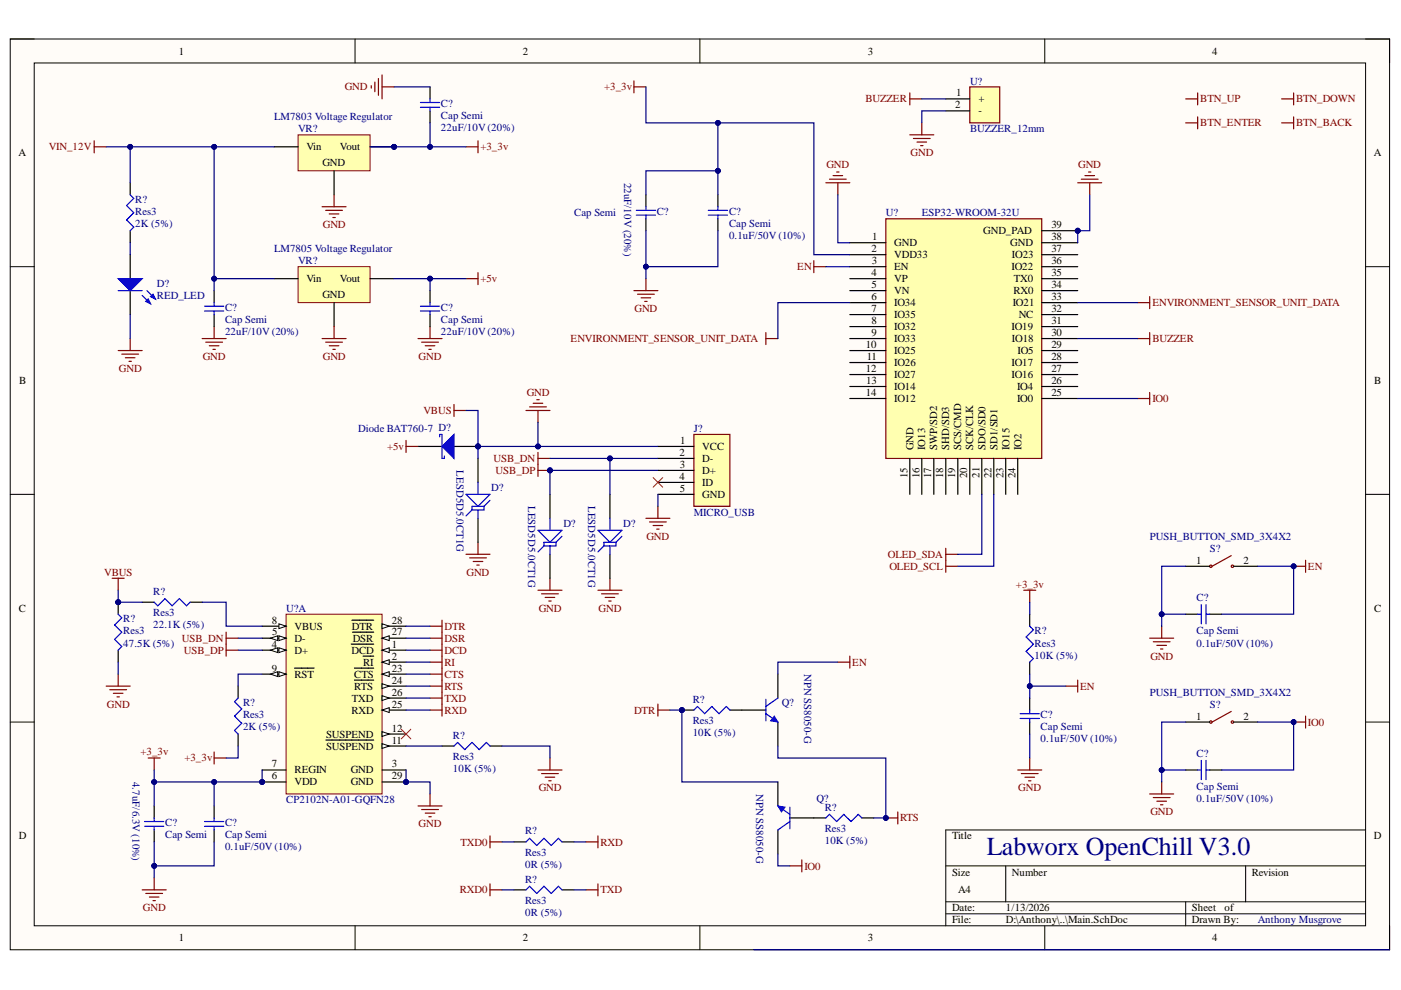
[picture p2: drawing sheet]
<svg xmlns="http://www.w3.org/2000/svg" width="297mm" height="210mm" viewBox="0 0 297 210" stroke-linecap="round" stroke-linejoin="round" font-family="sans-serif">
<path d="M2.2 8.3h292.4v193.1h-292.4z" fill-rule="evenodd" fill="#fffcf8"/>
<path d="M2.2 8.3h292.4v193.1h-292.4z" fill="none" stroke="#000" stroke-width=".21"/>
<path d="M7.3 13.4h282.2v182.9h-282.2z" fill-rule="evenodd" fill="#fffcf8"/>
<g fill="none" stroke="#000" stroke-width=".21">
<path d="M2.2 8.3h5.1M7.3 13.4h282.2v182.9h-282.2zM75.3 8.3v5M148.4 8.3v5M221.5 8.3v5.1M289.5 8.3h5.1v5.1M2.2 56.5h5.1M289.5 56.5h5.1M2.2 104.8h5.1M289.5 104.8h5.1M2.2 153.1h5.1M289.5 153.1h5.1"/>
<path d="M289.5 176h-89v20.3M75.3 196.3v5.1M148.4 196.3v5.1M200.5 183.6h89M200.5 191.2h89M200.5 193.8h89M213.2 183.6v7.6M221.5 196.3v5.1M251.4 191.2v5.1M264.1 183.6v7.6M294.6 196.3v5.1"/>
</g>
<path d="M187.8 46.4h33.1v50.8h-33.1z" fill-rule="evenodd" fill="#ffffb0"/>
<path d="M187.8 46.4h33.1v50.8h-33.1z" fill="none" stroke="#800000" stroke-width=".25"/>
<g fill="none" stroke="#000" stroke-width=".25">
<path d="M180.2 51.5h7.6M180.2 54h7.6M180.2 56.5h7.6M180.2 59.1h7.6M220.9 51.5h7.6M220.9 54h7.6M220.9 56.5h7.6M220.9 59.1h7.6M220.9 48.9h7.6M180.2 61.6h7.6M180.2 64.2h7.6M180.2 66.7h7.6"/>
<path d="M180.2 69.2h7.6M180.2 71.8h7.6M180.2 74.3h7.6M180.2 76.9h7.6M180.2 79.4h7.6M220.9 61.6h7.6M220.9 64.2h7.6M220.9 66.7h7.6M220.9 69.2h7.6M220.9 71.8h7.6M220.9 74.3h7.6M220.9 76.9h7.6"/>
<path d="M220.9 79.4h7.6M180.2 81.9h7.6M180.2 84.5h7.6M192.9 97.2v7.6M195.4 97.2v7.6M198 97.2v7.6M200.5 97.2v7.6M203.1 97.2v7.6M205.6 97.2v7.6M208.2 97.2v7.6M210.7 97.2v7.6M213.2 97.2v7.6"/>
<path d="M215.8 97.2v7.6M220.9 81.9h7.6M220.9 84.5h7.6"/>
</g>
<path d="M63.2 28.6h15.3v7.6h-15.3z" fill-rule="evenodd" fill="#ffffb0"/>
<path d="M63.2 28.6h15.3v7.6h-15.3z" fill="none" stroke="#800000" stroke-width=".21"/>
<path d="M58.1 31.1h5.1M70.8 36.2v5.1M78.5 31.1h5" fill="none" stroke="#000" stroke-width=".25"/>
<path d="M20 29.9v2.5M20 31.1h2.5M25.1 74.3h5M25.8 75.1h3.6M26.6 75.9h2M27.3 76.6h.6M27.6 71.8v2.5M42.9 71.8h5M43.6 72.5h3.6M44.4 73.3h2M45.1 74.1h.6M45.4 69.2v2.6" fill="none" stroke="#800000" stroke-width=".25"/>
<path d="M63.2 56.5h15.3v7.7h-15.3z" fill-rule="evenodd" fill="#ffffb0"/>
<path d="M63.2 56.5h15.3v7.7h-15.3z" fill="none" stroke="#800000" stroke-width=".21"/>
<path d="M58.1 59.1h5.1M78.5 59.1h5M70.8 64.2v5" fill="none" stroke="#000" stroke-width=".25"/>
<g fill="none" stroke="#800000" stroke-width=".25">
<path d="M78.7 18.2v.5M79.5 17.4v2M80.2 16.6v3.6M81 15.9v5.1M81 18.4h2.5M134.4 18.4h2.5M134.4 17.2v2.5M98.8 31.1h2.5M101.3 29.9v2.5M175.1 38.8h5.1M175.9 38h3.5M176.6 37.2h2.1"/>
<path d="M177.4 36.5h.5M177.6 38.8v2.5M228.5 38.8h5.1M229.3 38h3.5M230 37.2h2.1M230.8 36.5h.5M231 38.8v2.5M68.3 43.8h5.1M69 44.6h3.6M69.8 45.4h2M70.6 46.1h.5M70.8 41.3v2.5"/>
<path d="M98.8 59.1h2.5M101.3 57.8v2.6M136.9 59.1v2.5M172.5 55.3v2.5M172.6 56.5h2.5M68.3 71.8h5.1M69 72.5h3.6M69.8 73.3h2M70.6 74.1h.5M70.8 69.2v2.6M88.6 71.8h5.1M89.4 72.5h3.6"/>
<path d="M90.2 73.3h2M90.9 74.1h.5M91.2 69.2v2.6M134.4 61.6h5.1M135.2 62.4h3.5M135.9 63.1h2.1M136.7 63.9h.5M217.1 125.1h2.5M218.3 125.1v2.6M226 145.5h2.5M228.5 144.2v2.5M215.8 163.3h5.1"/>
<path d="M216.5 164h3.6M217.3 164.8h2M218.1 165.6h.5M218.3 160.7v2.6"/>
</g>
<path d="M60.7 130.2h20.3v38.1h-20.3z" fill-rule="evenodd" fill="#ffffb0"/>
<path d="M60.7 130.2h20.3v38.1h-20.3z" fill="none" stroke="#800000" stroke-width=".21"/>
<path d="M81 137.9h5.1" fill="none" stroke="#000" stroke-width=".25"/>
<path d="M81 137.9l1.5-.6v1.1z" fill="#f8fcff"/>
<path d="M81 137.9l1.5-.6v1.1z" fill="none" stroke="#000" stroke-width=".21"/>
<path d="M74.5 136.6h4.7M81 140.4h5.1" fill="none" stroke="#000" stroke-width=".25"/>
<path d="M81 140.4l1.5-.5v1z" fill="#f8fcff"/>
<path d="M81 140.4l1.5-.5v1z" fill="none" stroke="#000" stroke-width=".21"/>
<path d="M55.6 137.9h5.1M77 139.1h2.2M81 163.3h5.1" fill="none" stroke="#000" stroke-width=".25"/>
<path d="M59.1 137.3l1.6 .6-1.6 .5z" fill="#f8fcff"/>
<path d="M59.1 137.3l1.6 .6-1.6 .5z" fill="none" stroke="#000" stroke-width=".21"/>
<path d="M57.4 137.9l1.5-.6v1.1z" fill="#f8fcff"/>
<path d="M57.4 137.9l1.5-.6v1.1z" fill="none" stroke="#000" stroke-width=".21"/>
<path d="M55.6 135.3h5.1M55.6 132.8h5.1M55.6 165.8h5.1M55.6 163.3h5.1" fill="none" stroke="#000" stroke-width=".25"/>
<path d="M59.1 132.3l1.6 .5-1.6 .5z" fill="#f8fcff"/>
<path d="M59.1 132.3l1.6 .5-1.6 .5z" fill="none" stroke="#000" stroke-width=".21"/>
<path d="M55.6 142.9h5.1M62.4 141.7h4.2M81 158.2h5.1" fill="none" stroke="#000" stroke-width=".25"/>
<path d="M81 157.7l1.5 .5-1.5 .5z" fill="#f8fcff"/>
<path d="M81 157.7l1.5 .5-1.5 .5z" fill="none" stroke="#000" stroke-width=".21"/>
<path d="M69.1 156.9h10.1M81 155.6h5.1" fill="none" stroke="#000" stroke-width=".25"/>
<path d="M81 155.1l1.5 .5-1.5 .5z" fill="#f8fcff"/>
<path d="M81 155.1l1.5 .5-1.5 .5z" fill="none" stroke="#000" stroke-width=".21"/>
<path d="M81 142.9h5.1" fill="none" stroke="#000" stroke-width=".25"/>
<path d="M81 142.9l1.5-.5v1z" fill="#f8fcff"/>
<path d="M81 142.9l1.5-.5v1z" fill="none" stroke="#000" stroke-width=".21"/>
<path d="M75.1 141.7h4.1M81 145.5h5.1" fill="none" stroke="#000" stroke-width=".25"/>
<path d="M81 145l1.5 .5-1.5 .5z" fill="#f8fcff"/>
<path d="M81 145l1.5 .5-1.5 .5z" fill="none" stroke="#000" stroke-width=".21"/>
<path d="M75.1 144.2h4.1M81 150.6h5.1" fill="none" stroke="#000" stroke-width=".25"/>
<path d="M81 150.6l1.5-.6v1.1z" fill="#f8fcff"/>
<path d="M81 150.6l1.5-.6v1.1z" fill="none" stroke="#000" stroke-width=".21"/>
<path d="M81 148h5.1" fill="none" stroke="#000" stroke-width=".25"/>
<path d="M81 147.5l1.5 .5-1.5 .5z" fill="#f8fcff"/>
<path d="M81 147.5l1.5 .5-1.5 .5z" fill="none" stroke="#000" stroke-width=".21"/>
<path d="M81 135.3h5.1" fill="none" stroke="#000" stroke-width=".25"/>
<path d="M81 135.3l1.5-.5v1z" fill="#f8fcff"/>
<path d="M81 135.3l1.5-.5v1z" fill="none" stroke="#000" stroke-width=".21"/>
<path d="M74.7 134h4.5M81 132.8h5.1" fill="none" stroke="#000" stroke-width=".25"/>
<path d="M81 132.3l1.5 .5-1.5 .5z" fill="#f8fcff"/>
<path d="M81 132.3l1.5 .5-1.5 .5z" fill="none" stroke="#000" stroke-width=".21"/>
<path d="M74.6 131.5h4.6M81 165.8h5.1" fill="none" stroke="#000" stroke-width=".25"/>
<path d="M85.1 154.6l2 2.1M87.1 154.6l-2 2.1" fill="none" stroke="#f00" stroke-width=".21"/>
<g fill="none" stroke="#800000" stroke-width=".25">
<path d="M23.8 122.6h2.5M25.1 122.6v2.5M47.9 135.3h2.6M47.9 134v5.1M47.9 137.9h2.6M91.2 135.3h2.5M91.2 132.8h2.5M91.2 137.9h2.5M93.7 131.5v20.3M180.2 139.1v2.6M22.5 145.5h5.1M23.3 146.2h3.5"/>
<path d="M24 147h2.1M24.8 147.8h.5M25.1 142.9v2.6M45.4 159.4v2.6M91.2 142.9h2.5M91.2 145.5h2.5M91.2 150.6h2.5M91.2 148h2.5M91.2 140.4h2.5M139.5 150.6h2.5M139.5 149.3v2.5M177.6 140.4h2.6"/>
<path d="M31.4 160.7h2.6M32.7 160.7v2.6M45.4 160.7h2.5M88.6 170.9h5.1M89.4 171.6h3.6M90.2 172.4h2M90.9 173.2h.5M91.2 168.3v2.6M103.9 178.5h2.5M103.9 177.2v2.6M114.1 163.3h5M114.8 164h3.6"/>
<path d="M115.6 164.8h2M116.4 165.5h.5M116.6 160.7v2.6M124.2 178.5h2.6M126.8 177.2v2.6M187.8 173.4h2.6M190.4 172.2v2.5M30.1 188.7h5.1M30.9 189.4h3.6M31.7 190.2h2M32.4 191h.5M32.7 186.1v2.6"/>
<path d="M103.9 188.7h2.5M103.9 187.4v2.5M124.2 188.7h2.6M126.8 187.4v2.5"/>
</g>
<circle cx="187.8" cy="173.4" r=".51" fill="#000080"/>
<circle cx="187.8" cy="173.4" r=".51" fill="none" stroke="#000080" stroke-width=".21"/>
<g fill="none" stroke="#800000" stroke-width=".25">
<path d="M241.2 84.5h2.6M243.8 83.2v2.6M243.8 135.3h5M244.5 136.1h3.6M245.3 136.8h2M246 137.6h.6M246.3 132.8v2.5M274.3 153.1h2.5M276.8 151.8v2.6M243.8 168.3h5M244.5 169.1h3.6M245.3 169.9h2"/>
<path d="M246 170.6h.6M246.3 165.8v2.5M167.5 183.6h2.5M170 182.3v2.6"/>
</g>
<circle cx="274.3" cy="153.1" r=".51" fill="#000080"/>
<circle cx="274.3" cy="153.1" r=".51" fill="none" stroke="#000080" stroke-width=".21"/>
<path d="M276.8 118.8v2.5M274.3 120.1h2.5" fill="none" stroke="#800000" stroke-width=".25"/>
<circle cx="274.3" cy="120.1" r=".51" fill="#000080"/>
<circle cx="274.3" cy="120.1" r=".51" fill="none" stroke="#000080" stroke-width=".21"/>
<g fill="none" stroke="#000" stroke-width=".25">
<path d="M27.6 38.8v2.5M27.6 48.9v2.6M25.1 137.9v2.5M30.1 127.7h2.6M40.3 127.7h2.6M50.5 145.5v2.5M50.5 155.6v2.6M93.7 158.2h2.6M103.9 158.2h2.5M109 178.5h2.5M119.1 178.5h2.6M109 188.7h2.5"/>
<path d="M119.1 188.7h2.6"/>
</g>
<path d="M27.6 41.3l.8 .8-1.6 1.5 1.6 1.5-1.6 1.5 1.6 1.6-.8 .7M25.8 131l-1.5 1.5 1.5 1.5-1.5 1.6 1.5 1.5-.7 .8M32.7 127.7l.7 .7 1.6-1.5 1.5 1.5 1.5-1.5 1.6 1.5 .7-.7M50.5 148l-.8 .8 1.6 1.5-1.6 1.5 1.6 1.5-1.6 1.6 .8 .7M96.3 158.2l.7-.8 1.5 1.5 1.6-1.5 1.5 1.5 1.5-1.5 .8 .8M111.5 178.5l.8-.8 1.5 1.6 1.5-1.6 1.6 1.6 1.5-1.6 .7 .8M111.5 188.7l.8-.8 1.5 1.5 1.5-1.5 1.6 1.5 1.5-1.5 .7 .8" fill="none" stroke="#00f" stroke-width=".25"/>
<circle cx="144.6" cy="150.6" r=".51" fill="#000080"/>
<circle cx="144.6" cy="150.6" r=".51" fill="none" stroke="#000080" stroke-width=".21"/>
<path d="M144.6 150.6h2.5" fill="none" stroke="#000" stroke-width=".25"/>
<circle cx="144.6" cy="150.6" r=".51" fill="#000080"/>
<circle cx="144.6" cy="150.6" r=".51" fill="none" stroke="#000080" stroke-width=".21"/>
<g fill="none" stroke="#000" stroke-width=".25">
<path d="M91.2 18.4v2.6M91.2 23.5v2.5M27.6 54v5.1M136.9 41.3v2.5M136.9 46.4v2.5M152.2 41.3v2.5M152.2 46.4v2.5M27.6 61.6v5.1M45.4 61.6v2.6M45.4 66.7v2.5M91.2 61.6v2.6M91.2 66.7v2.5"/>
<path d="M218.3 130.2v2.6M251.4 130.2h2.5M256.5 130.2h2.5M154.7 150.6h2.6M218.3 140.4v2.5M218.3 148v2.6M218.3 153.1v2.5M32.7 170.9v2.5M32.7 176v2.5M45.4 170.9v2.5M45.4 176v2.5M172.6 173.4h2.5"/>
<path d="M182.7 173.4h2.6M251.4 163.3h2.5M256.5 163.3h2.5"/>
</g>
<g fill="none" stroke="#00f" stroke-width=".25">
<path d="M89.1 21.7h4.1M89.1 22.7h4.1M91.2 21v.7M91.2 22.7v.8M134.9 44.6h4.1M134.9 45.6h4.1M136.9 43.8v.8M136.9 45.6v.8M150.2 44.6h4M150.2 45.6h4M152.2 43.8v.8M152.2 45.6v.8"/>
<path d="M43.4 64.9h4M43.4 65.9h4M45.4 64.2v.7M45.4 65.9v.8M89.1 64.9h4.1M89.1 65.9h4.1M91.2 64.2v.7M91.2 65.9v.8M218.3 132.8l.8 .7-1.5 1.6 1.5 1.5-1.5 1.5 1.5 1.5-.8 .8M253.9 130.2h.8M254.7 128.2v4.1M255.7 128.2v4.1"/>
<path d="M255.7 130.2h.8M147.1 150.6l.8-.8 1.5 1.5 1.5-1.5 1.6 1.5 1.5-1.5 .7 .8M216.3 151.3h4.1M216.3 152.3h4.1M218.3 150.6v.7M218.3 152.3v.8M30.7 174.2h4M30.7 175.2h4M32.7 173.4v.8M32.7 175.2v.8M43.4 174.2h4M43.4 175.2h4"/>
<path d="M45.4 173.4v.8M45.4 175.2v.8M175.1 173.4l.8-.7 1.5 1.5 1.5-1.5 1.5 1.5 1.6-1.5 .7 .7M253.9 163.3h.8M254.7 161.2v4.1M255.7 161.2v4.1M255.7 163.3h.8"/>
</g>
<path d="M25.1 59.1h5l-2.5 2.5z" fill="#00f"/>
<path d="M25.1 59.1h5l-2.5 2.5zM30.1 62.6l1.8 1.8M31.2 61.6l1.7 1.8" fill="none" stroke="#00f" stroke-width=".25"/>
<path d="M30.9 63.9l.5-.5 .5 1z" fill="#00f"/>
<path d="M30.9 63.9l.5-.5 .5 1z" fill="none" stroke="#00f" stroke-width=".25"/>
<path d="M31.9 62.9l.5-.5 .5 1z" fill="#00f"/>
<path d="M25.1 61.6h5M31.9 62.9l.5-.5 .5 1zM164.9 170.9l2.6 1.8M167.5 174.2l-2.6 1.8M167.5 171.1v4.6" fill="none" stroke="#00f" stroke-width=".25"/>
<path d="M164.9 165.8v5.1M164.9 176v5.1M167.5 173.4h5.1" fill="none" stroke="#000" stroke-width=".25"/>
<path d="M164.9 170.9l1.5 .2-.7 1z" fill="#00f"/>
<path d="M164.9 170.9l1.5 .2-.7 1z" fill="none" stroke="#00f" stroke-width=".21"/>
<path d="M251.4 120.1h5.1M261.6 120.1h5M157.3 150.6h5.1M164.9 142.9v5.1M251.4 153.1h5.1M261.6 153.1h5" fill="none" stroke="#000" stroke-width=".25"/>
<path d="M162.4 148.3v4.5M164.9 148l-2.5 1.8" fill="none" stroke="#00f" stroke-width=".25"/>
<g fill="none" stroke="#800000" stroke-width=".25">
<path d="M192.9 19.7v2.5M253.9 19.7v2.5M274.3 19.7v2.5M192.9 21h2.5M251.4 21h2.5M251.4 26.1h2.5M253.9 24.8v2.5M271.7 21h2.6M271.7 26.1h2.6M274.3 24.8v2.5M241.2 71.8h2.6M243.8 70.5v2.6"/>
<path d="M200.5 116.3v5M200.5 117.5h2.6M261 117.8l-4 2.3M200.5 120.1h2.6M261 150.8l-4 2.3"/>
<circle cx="256.7" cy="120.1" r=".26"/>
<circle cx="261.3" cy="120.1" r=".26"/>
<circle cx="256.7" cy="153.1" r=".26"/>
<circle cx="261.3" cy="153.1" r=".26"/>
</g>
<path d="M205.6 18.4h6.4v7.7h-6.4z" fill-rule="evenodd" fill="#ffffb0"/>
<g fill="none" stroke="#800000" stroke-width=".25">
<path d="M205.6 18.4h6.4v7.7h-6.4zM192.9 28.6h5.1M193.7 29.4h3.5M194.4 30.1h2.1M195.2 30.9h.5M195.4 26.1v2.5M162.4 70.5v2.6M162.4 71.8h2.5M241.2 64.2h2.6M243.8 62.9v2.5M96.3 87h2.5M96.3 85.8v2.5"/>
<path d="M111.5 87h5.1M112.3 86.3h3.5M113 85.5h2.1M113.8 84.7h.5M114.1 87v2.6M136.9 109.9h5.1M137.7 110.7h3.6M138.5 111.4h2M139.2 112.2h.5M139.5 107.4v2.5"/>
</g>
<path d="M200.5 21h5.1M200.5 23.5h5.1" fill="none" stroke="#000" stroke-width=".25"/>
<circle cx="101.3" cy="94.7" r=".51" fill="#000080"/>
<circle cx="101.3" cy="94.7" r=".51" fill="none" stroke="#000080" stroke-width=".21"/>
<path d="M96.3 94.7h5" fill="none" stroke="#000" stroke-width=".25"/>
<circle cx="101.3" cy="94.7" r=".51" fill="#000080"/>
<circle cx="101.3" cy="94.7" r=".51" fill="none" stroke="#000080" stroke-width=".21"/>
<path d="M88.6 94.7h5.1" fill="none" stroke="#000" stroke-width=".25"/>
<path d="M93.7 94.7l2.6-2.6v5.1z" fill="#00f"/>
<path d="M93.2 92.6v-.5h.5v5.1h.5v-.5M93.7 94.7l2.6-2.6v5.1z" fill="none" stroke="#00f" stroke-width=".25"/>
<path d="M86.1 93.4v2.5M86.1 94.7h2.5M114.1 95.9v5.1M114.1 97.2h2.5M114.1 99.7h2.5" fill="none" stroke="#800000" stroke-width=".25"/>
<circle cx="116.6" cy="99.7" r=".51" fill="#000080"/>
<circle cx="116.6" cy="99.7" r=".51" fill="none" stroke="#000080" stroke-width=".21"/>
<path d="M147.1 92.1h7.6v15.3h-7.6z" fill-rule="evenodd" fill="#ffffb0"/>
<g fill="none" stroke="#800000" stroke-width=".25">
<path d="M147.1 92.1h7.6v15.3h-7.6zM98.8 117.5h5.1M99.6 118.3h3.5M100.3 119h2.1M101.1 119.8h.5M101.3 115v2.5M114.1 125.1h5M114.8 125.9h3.6M115.6 126.7h2M116.4 127.4h.5M116.6 122.6v2.5M126.8 125.1h5.1"/>
<path d="M127.5 125.9h3.6M128.3 126.7h2M129.1 127.4h.5M129.3 122.6v2.5"/>
</g>
<path d="M101.3 97.2v5.1M139.5 94.7h7.6M139.5 97.2h7.6M139.5 99.7h7.6M116.6 104.8v5.1M129.3 104.8v5.1M139.5 102.3h7.6M139.5 104.8h7.6" fill="none" stroke="#000" stroke-width=".25"/>
<g fill="none" stroke="#00f" stroke-width=".25">
<path d="M98.8 104.8h5.1l-2.6 2.6zM101.3 102.3v2.5M102.6 107.4h-2.5v.7M102.6 107.4v.7M103.9 106.1l-1.3 1.3M114.1 112.4h5l-2.5 2.6zM116.6 109.9v2.5M117.9 115h-2.6v.7M117.9 115v.7M119.1 113.7l-1.2 1.3M126.8 112.4h5.1l-2.6 2.6zM129.3 109.9v2.5"/>
<path d="M130.6 115h-2.6v.7M130.6 115v.7M131.9 113.7l-1.3 1.3"/>
</g>
<path d="M22.5 31.1h35.6M218.3 127.7v2.5" fill="none" stroke="#000080" stroke-width=".25"/>
<circle cx="27.6" cy="31.1" r=".51" fill="#000080"/>
<circle cx="27.6" cy="31.1" r=".51" fill="none" stroke="#000080" stroke-width=".21"/>
<circle cx="45.4" cy="31.1" r=".51" fill="#000080"/>
<circle cx="45.4" cy="31.1" r=".51" fill="none" stroke="#000080" stroke-width=".21"/>
<path d="M25.1 125.1v2.6h5M45.4 178.5v5.1h-12.7" fill="none" stroke="#000080" stroke-width=".25"/>
<circle cx="32.7" cy="183.6" r=".51" fill="#000080"/>
<circle cx="32.7" cy="183.6" r=".51" fill="none" stroke="#000080" stroke-width=".21"/>
<path d="M32.7 163.3v2.5h22.9v-2.5" fill="none" stroke="#000080" stroke-width=".25"/>
<circle cx="45.4" cy="165.8" r=".51" fill="#000080"/>
<circle cx="45.4" cy="165.8" r=".51" fill="none" stroke="#000080" stroke-width=".21"/>
<circle cx="32.7" cy="165.8" r=".51" fill="#000080"/>
<circle cx="32.7" cy="165.8" r=".51" fill="none" stroke="#000080" stroke-width=".21"/>
<path d="M45.4 59.1h12.7M42.9 127.7h5v5.1h7.7" fill="none" stroke="#000080" stroke-width=".25"/>
<circle cx="45.4" cy="59.1" r=".51" fill="#000080"/>
<circle cx="45.4" cy="59.1" r=".51" fill="none" stroke="#000080" stroke-width=".21"/>
<path d="M78.5 31.1h20.3M50.5 137.9h5.1M50.5 135.3h5.1M50.5 158.2v2.5h-2.6M55.6 142.9h-5.1v2.6" fill="none" stroke="#000080" stroke-width=".25"/>
<circle cx="91.2" cy="31.1" r=".51" fill="#000080"/>
<circle cx="91.2" cy="31.1" r=".51" fill="none" stroke="#000080" stroke-width=".21"/>
<path d="M83.5 59.1h15.3" fill="none" stroke="#000080" stroke-width=".25"/>
<circle cx="91.2" cy="59.1" r=".51" fill="#000080"/>
<circle cx="91.2" cy="59.1" r=".51" fill="none" stroke="#000080" stroke-width=".21"/>
<path d="M83.5 18.4h7.7M98.8 87h2.5v7.7h38.2M86.1 137.9h5.1M86.1 135.3h5.1M86.1 132.8h5.1M86.1 158.2h7.6M86.1 150.6h5.1M86.1 148h5.1M86.1 145.5h5.1M86.1 142.9h5.1M86.1 140.4h5.1M86.1 163.3v2.5h5.1v2.5" fill="none" stroke="#000080" stroke-width=".25"/>
<circle cx="114.1" cy="94.7" r=".51" fill="#000080"/>
<circle cx="114.1" cy="94.7" r=".51" fill="none" stroke="#000080" stroke-width=".21"/>
<circle cx="101.3" cy="94.7" r=".51" fill="#000080"/>
<circle cx="101.3" cy="94.7" r=".51" fill="none" stroke="#000080" stroke-width=".21"/>
<path d="M116.6 99.7h22.9M106.4 158.2h10.2v2.5M106.4 178.5h2.6M106.4 188.7h2.6" fill="none" stroke="#000080" stroke-width=".25"/>
<circle cx="116.6" cy="99.7" r=".51" fill="#000080"/>
<circle cx="116.6" cy="99.7" r=".51" fill="none" stroke="#000080" stroke-width=".21"/>
<path d="M116.6 97.2h22.9" fill="none" stroke="#000080" stroke-width=".25"/>
<circle cx="129.3" cy="97.2" r=".51" fill="#000080"/>
<circle cx="129.3" cy="97.2" r=".51" fill="none" stroke="#000080" stroke-width=".21"/>
<path d="M152.2 48.9v7.6h-15.3M121.7 178.5h2.5M121.7 188.7h2.5" fill="none" stroke="#000080" stroke-width=".25"/>
<circle cx="136.9" cy="56.5" r=".51" fill="#000080"/>
<circle cx="136.9" cy="56.5" r=".51" fill="none" stroke="#000080" stroke-width=".21"/>
<path d="M136.9 18.4v7.6h15.3v10.2h-15.3v5.1" fill="none" stroke="#000080" stroke-width=".25"/>
<circle cx="152.2" cy="26" r=".51" fill="#000080"/>
<circle cx="152.2" cy="26" r=".51" fill="none" stroke="#000080" stroke-width=".21"/>
<circle cx="152.2" cy="36.2" r=".51" fill="#000080"/>
<circle cx="152.2" cy="36.2" r=".51" fill="none" stroke="#000080" stroke-width=".21"/>
<path d="M142 150.6h2.6v15.2h20.3" fill="none" stroke="#000080" stroke-width=".25"/>
<circle cx="144.6" cy="150.6" r=".51" fill="#000080"/>
<circle cx="144.6" cy="150.6" r=".51" fill="none" stroke="#000080" stroke-width=".21"/>
<path d="M152.2 26.1h20.4v27.9h7.6" fill="none" stroke="#000080" stroke-width=".25"/>
<circle cx="152.2" cy="26" r=".51" fill="#000080"/>
<circle cx="152.2" cy="26" r=".51" fill="none" stroke="#000080" stroke-width=".21"/>
<path d="M164.9 158.2v2.5h22.9v12.7h-2.5M164.9 181.1v2.5h2.6M159.8 201.4h134.8" fill="none" stroke="#000080" stroke-width=".25"/>
<circle cx="187.8" cy="173.4" r=".51" fill="#000080"/>
<circle cx="187.8" cy="173.4" r=".51" fill="none" stroke="#000080" stroke-width=".21"/>
<path d="M195.4 21h5.1M200.5 23.5h-5.1v2.6M175.1 56.5h5.1M177.6 41.3v10.2h2.6M180.2 64.2h-15.3v7.6M208.2 104.8v12.7h-5.1M210.7 104.8v15.3h-7.6M177.6 140.4h-12.7v2.5M218.3 145.5h7.7" fill="none" stroke="#000080" stroke-width=".25"/>
<circle cx="218.3" cy="145.5" r=".51" fill="#000080"/>
<circle cx="218.3" cy="145.5" r=".51" fill="none" stroke="#000080" stroke-width=".21"/>
<path d="M231 41.3v7.6h-2.5v2.6M228.5 71.8h12.7M228.5 64.2h12.7M228.5 84.5h12.7M246.3 163.3h5.1" fill="none" stroke="#000080" stroke-width=".25"/>
<circle cx="246.3" cy="163.3" r=".51" fill="#000080"/>
<circle cx="246.3" cy="163.3" r=".51" fill="none" stroke="#000080" stroke-width=".21"/>
<path d="M251.4 153.1h-5.1v12.7" fill="none" stroke="#000080" stroke-width=".25"/>
<circle cx="246.3" cy="163.3" r=".51" fill="#000080"/>
<circle cx="246.3" cy="163.3" r=".51" fill="none" stroke="#000080" stroke-width=".21"/>
<path d="M246.3 130.2h5.1" fill="none" stroke="#000080" stroke-width=".25"/>
<circle cx="246.3" cy="130.2" r=".51" fill="#000080"/>
<circle cx="246.3" cy="130.2" r=".51" fill="none" stroke="#000080" stroke-width=".21"/>
<path d="M251.4 120.1h-5.1v12.7" fill="none" stroke="#000080" stroke-width=".25"/>
<circle cx="246.3" cy="130.2" r=".51" fill="#000080"/>
<circle cx="246.3" cy="130.2" r=".51" fill="none" stroke="#000080" stroke-width=".21"/>
<path d="M266.6 153.1h7.7v10.2h-15.3" fill="none" stroke="#000080" stroke-width=".25"/>
<circle cx="274.3" cy="153.1" r=".51" fill="#000080"/>
<circle cx="274.3" cy="153.1" r=".51" fill="none" stroke="#000080" stroke-width=".21"/>
<path d="M266.6 120.1h7.7v10.1h-15.3" fill="none" stroke="#000080" stroke-width=".25"/>
<circle cx="274.3" cy="120.1" r=".51" fill="#000080"/>
<circle cx="274.3" cy="120.1" r=".51" fill="none" stroke="#000080" stroke-width=".21"/>
<path d="M27.6 31.1v7.7M27.6 51.5v2.5M27.6 66.7v5.1M25.1 140.4v2.5" fill="none" stroke="#000080" stroke-width=".25"/>
<circle cx="27.6" cy="31.1" r=".51" fill="#000080"/>
<circle cx="27.6" cy="31.1" r=".51" fill="none" stroke="#000080" stroke-width=".21"/>
<path d="M32.7 178.5v7.6" fill="none" stroke="#000080" stroke-width=".25"/>
<circle cx="32.7" cy="183.6" r=".51" fill="#000080"/>
<circle cx="32.7" cy="183.6" r=".51" fill="none" stroke="#000080" stroke-width=".21"/>
<path d="M32.7 165.8v5.1" fill="none" stroke="#000080" stroke-width=".25"/>
<circle cx="32.7" cy="165.8" r=".51" fill="#000080"/>
<circle cx="32.7" cy="165.8" r=".51" fill="none" stroke="#000080" stroke-width=".21"/>
<path d="M45.4 165.8v5.1" fill="none" stroke="#000080" stroke-width=".25"/>
<circle cx="45.4" cy="165.8" r=".51" fill="#000080"/>
<circle cx="45.4" cy="165.8" r=".51" fill="none" stroke="#000080" stroke-width=".21"/>
<path d="M45.4 31.1v30.5" fill="none" stroke="#000080" stroke-width=".25"/>
<circle cx="45.4" cy="59.1" r=".51" fill="#000080"/>
<circle cx="45.4" cy="59.1" r=".51" fill="none" stroke="#000080" stroke-width=".21"/>
<circle cx="45.4" cy="31.1" r=".51" fill="#000080"/>
<circle cx="45.4" cy="31.1" r=".51" fill="none" stroke="#000080" stroke-width=".21"/>
<path d="M91.2 59.1v2.5" fill="none" stroke="#000080" stroke-width=".25"/>
<circle cx="91.2" cy="59.1" r=".51" fill="#000080"/>
<circle cx="91.2" cy="59.1" r=".51" fill="none" stroke="#000080" stroke-width=".21"/>
<path d="M91.2 26v5.1" fill="none" stroke="#000080" stroke-width=".25"/>
<circle cx="91.2" cy="31.1" r=".51" fill="#000080"/>
<circle cx="91.2" cy="31.1" r=".51" fill="none" stroke="#000080" stroke-width=".21"/>
<path d="M101.3 94.7v2.5" fill="none" stroke="#000080" stroke-width=".25"/>
<circle cx="101.3" cy="94.7" r=".51" fill="#000080"/>
<circle cx="101.3" cy="94.7" r=".51" fill="none" stroke="#000080" stroke-width=".21"/>
<path d="M114.1 89.6v5.1" fill="none" stroke="#000080" stroke-width=".25"/>
<circle cx="114.1" cy="94.7" r=".51" fill="#000080"/>
<circle cx="114.1" cy="94.7" r=".51" fill="none" stroke="#000080" stroke-width=".21"/>
<path d="M116.6 99.7v5.1" fill="none" stroke="#000080" stroke-width=".25"/>
<circle cx="116.6" cy="99.7" r=".51" fill="#000080"/>
<circle cx="116.6" cy="99.7" r=".51" fill="none" stroke="#000080" stroke-width=".21"/>
<path d="M129.3 97.2v7.6" fill="none" stroke="#000080" stroke-width=".25"/>
<circle cx="129.3" cy="97.2" r=".51" fill="#000080"/>
<circle cx="129.3" cy="97.2" r=".51" fill="none" stroke="#000080" stroke-width=".21"/>
<path d="M136.9 48.9v10.2" fill="none" stroke="#000080" stroke-width=".25"/>
<circle cx="136.9" cy="56.5" r=".51" fill="#000080"/>
<circle cx="136.9" cy="56.5" r=".51" fill="none" stroke="#000080" stroke-width=".21"/>
<path d="M152.2 36.2v5.1M139.5 104.8v2.6" fill="none" stroke="#000080" stroke-width=".25"/>
<circle cx="152.2" cy="36.2" r=".51" fill="#000080"/>
<circle cx="152.2" cy="36.2" r=".51" fill="none" stroke="#000080" stroke-width=".21"/>
<path d="M218.3 142.9v5.1M218.3 155.6v5.1" fill="none" stroke="#000080" stroke-width=".25"/>
<circle cx="218.3" cy="145.5" r=".51" fill="#000080"/>
<circle cx="218.3" cy="145.5" r=".51" fill="none" stroke="#000080" stroke-width=".21"/>
<path d="M138.5 101.3l2 2M140.5 101.3l-2 2" fill="none" stroke="#f00" stroke-width=".21"/>
<g font-size="6" fill="#00f">
<text x="100.5" y="113.5">PID?02</text>
<text x="116.1" y="121.3">PID?02</text>
<text x="128.8" y="121.3">PID?02</text>
<text x="164.4" y="156.9">PIQ?03</text>
</g>
<text font-size="5.5" fill="#000080" x="209.2" y="181.3">Labworx OpenChill V3.0</text>
<text font-size="3.5" fill="#000080" x="24.3" y="129.8">PIR?01</text>
<g font-size="2.3">
<text x="37.9" y="11.6">1</text>
<text x="110.8" y="11.6">2</text>
<text x="184" y="11.6">3</text>
<text x="257" y="11.6">4</text>
<text x="202.5" y="23">2</text>
<text x="202.7" y="20.5">1</text>
<text x="207.4" y="21.7">+</text>
<text x="207.4" y="24.3">-</text>
<text x="3.9" y="33.1">A</text>
<text x="65" y="31.9">Vin</text>
<text x="68.4" y="35.2">GND</text>
<text x="72.1" y="31.9">Vout</text>
<text x="291.3" y="33.1">A</text>
<text x="184.8" y="53.5">2</text>
<text x="184.9" y="51">1</text>
<text x="189.6" y="52.2">GND</text>
<text x="208.5" y="49.7">GND_PAD</text>
<text x="214.2" y="52.2">GND</text>
<text x="222.9" y="53.5">37</text>
<text x="222.9" y="51">38</text>
<text x="222.9" y="48.3">39</text>
<text x="65" y="59.8">Vin</text>
<text x="72.1" y="59.8">Vout</text>
<text x="184.8" y="58.6">4</text>
<text x="184.9" y="56">3</text>
<text x="189.6" y="54.8">VDD33</text>
<text x="189.6" y="57.3">EN</text>
<text x="189.6" y="59.8">VP</text>
<text x="214.5" y="57.3">IO22</text>
<text x="214.5" y="54.8">IO23</text>
<text x="215" y="59.8">TX0</text>
<text x="222.9" y="58.6">35</text>
<text x="222.9" y="56">36</text>
<text x="68.4" y="63.1">GND</text>
<text x="184.8" y="61.1">5</text>
<text x="184.8" y="63.6">6</text>
<text x="189.6" y="62.4">VN</text>
<text x="189.6" y="64.9">IO34</text>
<text x="214.7" y="64.9">IO21</text>
<text x="214.9" y="62.4">RX0</text>
<text x="222.9" y="63.6">33</text>
<text x="222.9" y="61.1">34</text>
<text x="184.8" y="66.2">7</text>
<text x="184.8" y="68.7">8</text>
<text x="184.8" y="71.3">9</text>
<text x="189.6" y="67.5">IO35</text>
<text x="189.6" y="70">IO32</text>
<text x="214.5" y="70">IO19</text>
<text x="216" y="67.5">NC</text>
<text x="222.9" y="71.3">30</text>
<text x="222.9" y="68.7">31</text>
<text x="222.9" y="66.2">32</text>
<text x="183.6" y="73.8">10</text>
<text x="183.8" y="76.3">11</text>
<text x="189.6" y="72.5">IO33</text>
<text x="189.6" y="75.1">IO25</text>
<text x="189.6" y="77.6">IO26</text>
<text x="214.5" y="77.6">IO17</text>
<text x="214.5" y="72.5">IO18</text>
<text x="215.7" y="75.1">IO5</text>
<text x="222.9" y="76.3">28</text>
<text x="222.9" y="73.8">29</text>
<text x="4.1" y="81.4">B</text>
<text x="183.6" y="78.9">12</text>
<text x="183.6" y="83.9">14</text>
<text x="183.7" y="81.4">13</text>
<text x="189.6" y="80.1">IO27</text>
<text x="189.6" y="82.7">IO14</text>
<text x="214.5" y="80.1">IO16</text>
<text x="215.6" y="82.7">IO4</text>
<text x="222.9" y="83.9">25</text>
<text x="222.9" y="81.4">26</text>
<text x="222.9" y="78.9">27</text>
<text x="291.4" y="81.4">B</text>
<text x="189.6" y="85.2">IO12</text>
<text x="215.6" y="85.2">IO0</text>
<text x="144.2" y="94.2">1</text>
<text x="148.9" y="95.4">VCC</text>
<text x="193.6" y="95.4" transform="rotate(-90 193.6 95.4)">GND</text>
<text x="196.2" y="95.4" transform="rotate(-90 196.2 95.4)">IO13</text>
<text x="198.7" y="95.4" transform="rotate(-90 198.7 95.4)">SWP/SD2</text>
<text x="201.3" y="95.4" transform="rotate(-90 201.3 95.4)">SHD/SD3</text>
<text x="203.8" y="95.4" transform="rotate(-90 203.8 95.4)">SCS/CMD</text>
<text x="206.3" y="95.4" transform="rotate(-90 206.3 95.4)">SCK/CLK</text>
<text x="209" y="95.4" transform="rotate(-90 209 95.4)">SDO/SD0</text>
<text x="211.5" y="95.4" transform="rotate(-90 211.5 95.4)">SD1/SD1</text>
<text x="214" y="95.4" transform="rotate(-90 214 95.4)">IO15</text>
<text x="216.6" y="95.4" transform="rotate(-90 216.6 95.4)">IO2</text>
<text x="144.1" y="96.7">2</text>
<text x="144.1" y="101.8">4</text>
<text x="144.2" y="99.2">3</text>
<text x="148.9" y="98">D-</text>
<text x="148.9" y="100.5">D+</text>
<text x="192.4" y="101.3" transform="rotate(-90 192.4 101.3)">15</text>
<text x="194.9" y="101.4" transform="rotate(-90 194.9 101.4)">16</text>
<text x="197.5" y="101.4" transform="rotate(-90 197.5 101.4)">17</text>
<text x="200" y="101.3" transform="rotate(-90 200 101.3)">18</text>
<text x="202.5" y="101.4" transform="rotate(-90 202.5 101.4)">19</text>
<text x="205.1" y="101.4" transform="rotate(-90 205.1 101.4)">20</text>
<text x="207.7" y="101.3" transform="rotate(-90 207.7 101.3)">21</text>
<text x="210.2" y="101.4" transform="rotate(-90 210.2 101.4)">22</text>
<text x="212.8" y="101.3" transform="rotate(-90 212.8 101.3)">23</text>
<text x="215.3" y="101.4" transform="rotate(-90 215.3 101.4)">24</text>
<text x="144.2" y="104.3">5</text>
<text x="148.9" y="103">ID</text>
<text x="148.9" y="105.6">GND</text>
<text x="253.6" y="119.5">1</text>
<text x="263.6" y="119.5">2</text>
<text x="4" y="129.7">C</text>
<text x="291.4" y="129.7">C</text>
<text x="57.6" y="137.4">4</text>
<text x="57.6" y="132.2">8</text>
<text x="57.7" y="134.7">5</text>
<text x="62.4" y="136.1">D-</text>
<text x="62.4" y="133.5">VBUS</text>
<text x="74.6" y="133.5">DTR</text>
<text x="74.8" y="136.1">DSR</text>
<text x="83.1" y="137.4">1</text>
<text x="83.1" y="134.7">27</text>
<text x="83.1" y="132.2">28</text>
<text x="57.6" y="142.4">9</text>
<text x="62.4" y="138.6">D+</text>
<text x="62.4" y="143.7">RST</text>
<text x="74.5" y="138.6">DCD</text>
<text x="75.1" y="143.7">CTS</text>
<text x="77" y="141.2">RI</text>
<text x="83.1" y="139.9">2</text>
<text x="83.1" y="142.4">23</text>
<text x="74.6" y="148.8">TXD</text>
<text x="75.1" y="146.2">RTS</text>
<text x="83.1" y="145">24</text>
<text x="83.1" y="147.5">26</text>
<text x="74.5" y="151.3">RXD</text>
<text x="83.1" y="155.1">12</text>
<text x="83.1" y="150">25</text>
<text x="253.6" y="152.6">1</text>
<text x="263.6" y="152.6">2</text>
<text x="69.1" y="158.9">SUSPEND</text>
<text x="69.1" y="156.4">SUSPEND</text>
<text x="83.1" y="157.6">11</text>
<text x="57.6" y="165.3">6</text>
<text x="57.6" y="162.7">7</text>
<text x="62.4" y="166.5">VDD</text>
<text x="62.4" y="164">REGIN</text>
<text x="74.4" y="164">GND</text>
<text x="74.4" y="166.5">GND</text>
<text x="83.1" y="162.7">3</text>
<text x="83.1" y="165.3">29</text>
<text x="4" y="177.9">D</text>
<text x="201.9" y="177.9">Title</text>
<text x="291.3" y="177.9">D</text>
<text x="201.9" y="185.6">Size</text>
<text x="214.5" y="185.6">Number</text>
<text x="265.4" y="185.6">Revision</text>
<text x="203.1" y="189.4">A4</text>
<text x="201.9" y="193.2">Date:</text>
<text x="201.9" y="195.8">File:</text>
<text x="213.3" y="193.2">1/13/2026</text>
<text x="213.3" y="195.8">D:\Anthony\..\Main.SchDoc</text>
<text x="252.7" y="193.2">Sheet</text>
<text x="252.7" y="195.8">Drawn By:</text>
<text x="259.7" y="193.2">of</text>
<text x="37.9" y="199.6">1</text>
<text x="110.8" y="199.6">2</text>
<text x="184" y="199.6">3</text>
<text x="257" y="199.6">4</text>
</g>
<g font-size="2.3" fill="#000080">
<text x="205.7" y="17.9">U?</text>
<text x="93.5" y="22.7">C?</text>
<text x="58.1" y="25.5">LM7803 Voltage Regulator</text>
<text x="63.2" y="28.1">VR?</text>
<text x="93.5" y="27.8">22uF/10V(20%)</text>
<text x="93.5" y="25.3">Cap Semi</text>
<text x="205.7" y="28.1">BUZZER_12mm</text>
<text x="132.3" y="38.7" transform="rotate(90 132.3 38.7)">22uF/10V (20%)</text>
<text x="28.7" y="43">R?</text>
<text x="28.7" y="45.6">Res3</text>
<text x="121.7" y="45.8">Cap Semi</text>
<text x="139.3" y="45.6">C?</text>
<text x="154.6" y="45.6">C?</text>
<text x="187.8" y="45.8">U?</text>
<text x="195.4" y="45.8">ESP32-WROOM-32U</text>
<text x="28.7" y="48.1">2K (5%)</text>
<text x="58.1" y="53.5">LM7805 Voltage Regulator</text>
<text x="154.6" y="50.7">0.1uF/50V(10%)</text>
<text x="154.6" y="48.1">Cap Semi</text>
<text x="63.2" y="56">VR?</text>
<text x="33.2" y="60.9">D?</text>
<text x="33.2" y="63.4">RED_LED</text>
<text x="47.7" y="65.9">C?</text>
<text x="93.5" y="65.9">C?</text>
<text x="47.7" y="71">22uF/10V(20%)</text>
<text x="47.7" y="68.5">Cap Semi</text>
<text x="93.5" y="71">22uF/10V(20%)</text>
<text x="93.5" y="68.5">Cap Semi</text>
<text x="76" y="91.5">Diode BAT760-7 D?</text>
<text x="147.1" y="91.5">J?</text>
<text x="96.8" y="99.7" transform="rotate(90 96.8 99.7)">LESD5D5.0CT1G</text>
<text x="104.1" y="104.1">D?</text>
<text x="112" y="107.4" transform="rotate(90 112 107.4)">LESD5D5.0CT1G</text>
<text x="124.7" y="107.4" transform="rotate(90 124.7 107.4)">LESD5D5.0CT1G</text>
<text x="119.5" y="111.7">D?</text>
<text x="132.1" y="111.7">D?</text>
<text x="147.1" y="109.4">MICRO_USB</text>
<text x="243.8" y="114.5">PUSH_BUTTON_SMD_3X4X2</text>
<text x="256.5" y="117">S?</text>
<text x="26.1" y="131.9">R?</text>
<text x="32.5" y="126.1">R?</text>
<text x="32.5" y="130.7">Res3</text>
<text x="60.7" y="129.7">U?A</text>
<text x="253.7" y="127.4">C?</text>
<text x="26.1" y="137.1">47.5K (5%)</text>
<text x="26.1" y="134.5">Res3</text>
<text x="32.5" y="133.2">22.1K (5%)</text>
<text x="219.4" y="134.5">R?</text>
<text x="219.4" y="137.1">Res3</text>
<text x="253.7" y="137.1">0.1uF/50V(10%)</text>
<text x="253.7" y="134.5">Cap Semi</text>
<text x="170.5" y="142.9" transform="rotate(90 170.5 142.9)">NPN SS8050-G</text>
<text x="219.4" y="139.6">10K (5%)</text>
<text x="51.5" y="149.8">R?</text>
<text x="146.9" y="149">R?</text>
<text x="165.7" y="149.8">Q?</text>
<text x="243.8" y="147.5">PUSH_BUTTON_SMD_3X4X2</text>
<text x="51.5" y="154.9">2K (5%)</text>
<text x="51.5" y="152.3">Res3</text>
<text x="146.9" y="153.6">Res3</text>
<text x="220.6" y="152.3">C?</text>
<text x="220.6" y="154.9">Cap Semi</text>
<text x="256.5" y="150">S?</text>
<text x="96" y="156.6">R?</text>
<text x="96" y="161.2">Res3</text>
<text x="146.9" y="156.1">10K (5%)</text>
<text x="220.6" y="157.4">0.1uF/50V(10%)</text>
<text x="253.7" y="160.4">C?</text>
<text x="28.1" y="165.8" transform="rotate(90 28.1 165.8)">4.7uF/6.3V (10%)</text>
<text x="96" y="163.7">10K (5%)</text>
<text x="253.7" y="167.5">Cap Semi</text>
<text x="60.7" y="170.3">CP2102N-A01-GQFN28</text>
<text x="160.3" y="168.3" transform="rotate(90 160.3 168.3)">NPN SS8050-G</text>
<text x="173.1" y="170.1">Q?</text>
<text x="174.9" y="171.8">R?</text>
<text x="253.7" y="170.1">0.1uF/50V(10%)</text>
<text x="35" y="175.1">C?</text>
<text x="35" y="177.7">Cap Semi</text>
<text x="47.7" y="175.1">C?</text>
<text x="47.7" y="177.7">Cap Semi</text>
<text x="111.3" y="176.9">R?</text>
<text x="174.9" y="179">10K (5%)</text>
<text x="174.9" y="176.4">Res3</text>
<text x="47.7" y="180.3">0.1uF/50V(10%)</text>
<text x="111.3" y="184.1">0R (5%)</text>
<text x="111.3" y="181.6">Res3</text>
<text x="111.3" y="187.1">R?</text>
<text x="111.3" y="191.7">Res3</text>
<text x="111.3" y="194.2">0R (5%)</text>
<text x="266.7" y="195.8">Anthony Musgrove</text>
</g>
<g font-size="2.3" fill="#800000">
<text x="73.1" y="19.2">GND</text>
<text x="128.1" y="19.2">+3_3v</text>
<text x="183.5" y="21.7">BUZZER</text>
<text x="254.5" y="21.7">BTN_UP</text>
<text x="274.8" y="21.7">BTN_DOWN</text>
<text x="254.5" y="26.8">BTN_ENTER</text>
<text x="274.8" y="26.8">BTN_BACK</text>
<text x="10.3" y="31.9">VIN_12V</text>
<text x="101.9" y="31.9">+3_3v</text>
<text x="175.2" y="35.7">GND</text>
<text x="193.1" y="33.1">GND</text>
<text x="228.6" y="35.7">GND</text>
<text x="68.4" y="48.3">GND</text>
<text x="101.9" y="59.8">+5v</text>
<text x="169" y="57.3">EN</text>
<text x="244.3" y="64.9">ENVIRONMENT_SENSOR_UNIT_DATA</text>
<text x="134.5" y="66.2">GND</text>
<text x="43" y="76.3">GND</text>
<text x="68.4" y="76.3">GND</text>
<text x="88.7" y="76.3">GND</text>
<text x="121" y="72.5">ENVIRONMENT_SENSOR_UNIT_DATA</text>
<text x="244.3" y="72.5">BUZZER</text>
<text x="25.2" y="78.9">GND</text>
<text x="111.7" y="83.9">GND</text>
<text x="89.8" y="87.7">VBUS</text>
<text x="244.3" y="85.2">IO0</text>
<text x="82.1" y="95.4">+5v</text>
<text x="104.7" y="98">USB_DN</text>
<text x="105.1" y="100.5">USB_DP</text>
<text x="137.1" y="114.5">GND</text>
<text x="188.2" y="118.3">OLED_SDA</text>
<text x="22.1" y="122.1">VBUS</text>
<text x="98.9" y="122.1">GND</text>
<text x="188.6" y="120.8">OLED_SCL</text>
<text x="215.4" y="124.6">+3_3v</text>
<text x="277.3" y="120.8">EN</text>
<text x="114.2" y="129.7">GND</text>
<text x="126.9" y="129.7">GND</text>
<text x="38.6" y="136.1">USB_DN</text>
<text x="94.2" y="136.1">DSR</text>
<text x="94.2" y="133.5">DTR</text>
<text x="39" y="138.6">USB_DP</text>
<text x="94.2" y="143.7">CTS</text>
<text x="94.2" y="141.2">RI</text>
<text x="94.2" y="138.6">DCD</text>
<text x="180.7" y="141.2">EN</text>
<text x="243.9" y="139.9">GND</text>
<text x="94.2" y="146.2">RTS</text>
<text x="94.2" y="148.8">TXD</text>
<text x="229" y="146.2">EN</text>
<text x="22.7" y="150">GND</text>
<text x="94.2" y="151.3">RXD</text>
<text x="134.4" y="151.3">DTR</text>
<text x="277.3" y="153.8">IO0</text>
<text x="29.8" y="160.2">+3_3v</text>
<text x="39.1" y="161.5">+3_3v</text>
<text x="114.2" y="167.8">GND</text>
<text x="215.9" y="167.8">GND</text>
<text x="243.9" y="172.9">GND</text>
<text x="88.7" y="175.4">GND</text>
<text x="97.6" y="179.3">TXD0</text>
<text x="127.3" y="179.3">RXD</text>
<text x="190.9" y="174.1">RTS</text>
<text x="170.6" y="184.4">IO0</text>
<text x="97.5" y="189.4">RXD0</text>
<text x="127.3" y="189.4">TXD</text>
<text x="30.3" y="193.2">GND</text>
</g>
<g font-size="1.1" fill="#000080">
<text x="77.6" y="31.4">PIVR?03</text>
<text x="220.1" y="49.1">PIU?039</text>
<text x="54.7" y="166.2">PIU?06</text>
<text x="80.4" y="166.2">PIU?029</text>
</g>
<g font-size="1.1">
<text x="54.7" y="135.5">PIU?05</text>
<text x="54.7" y="143.3">PIU?09</text>
</g>
</svg>
